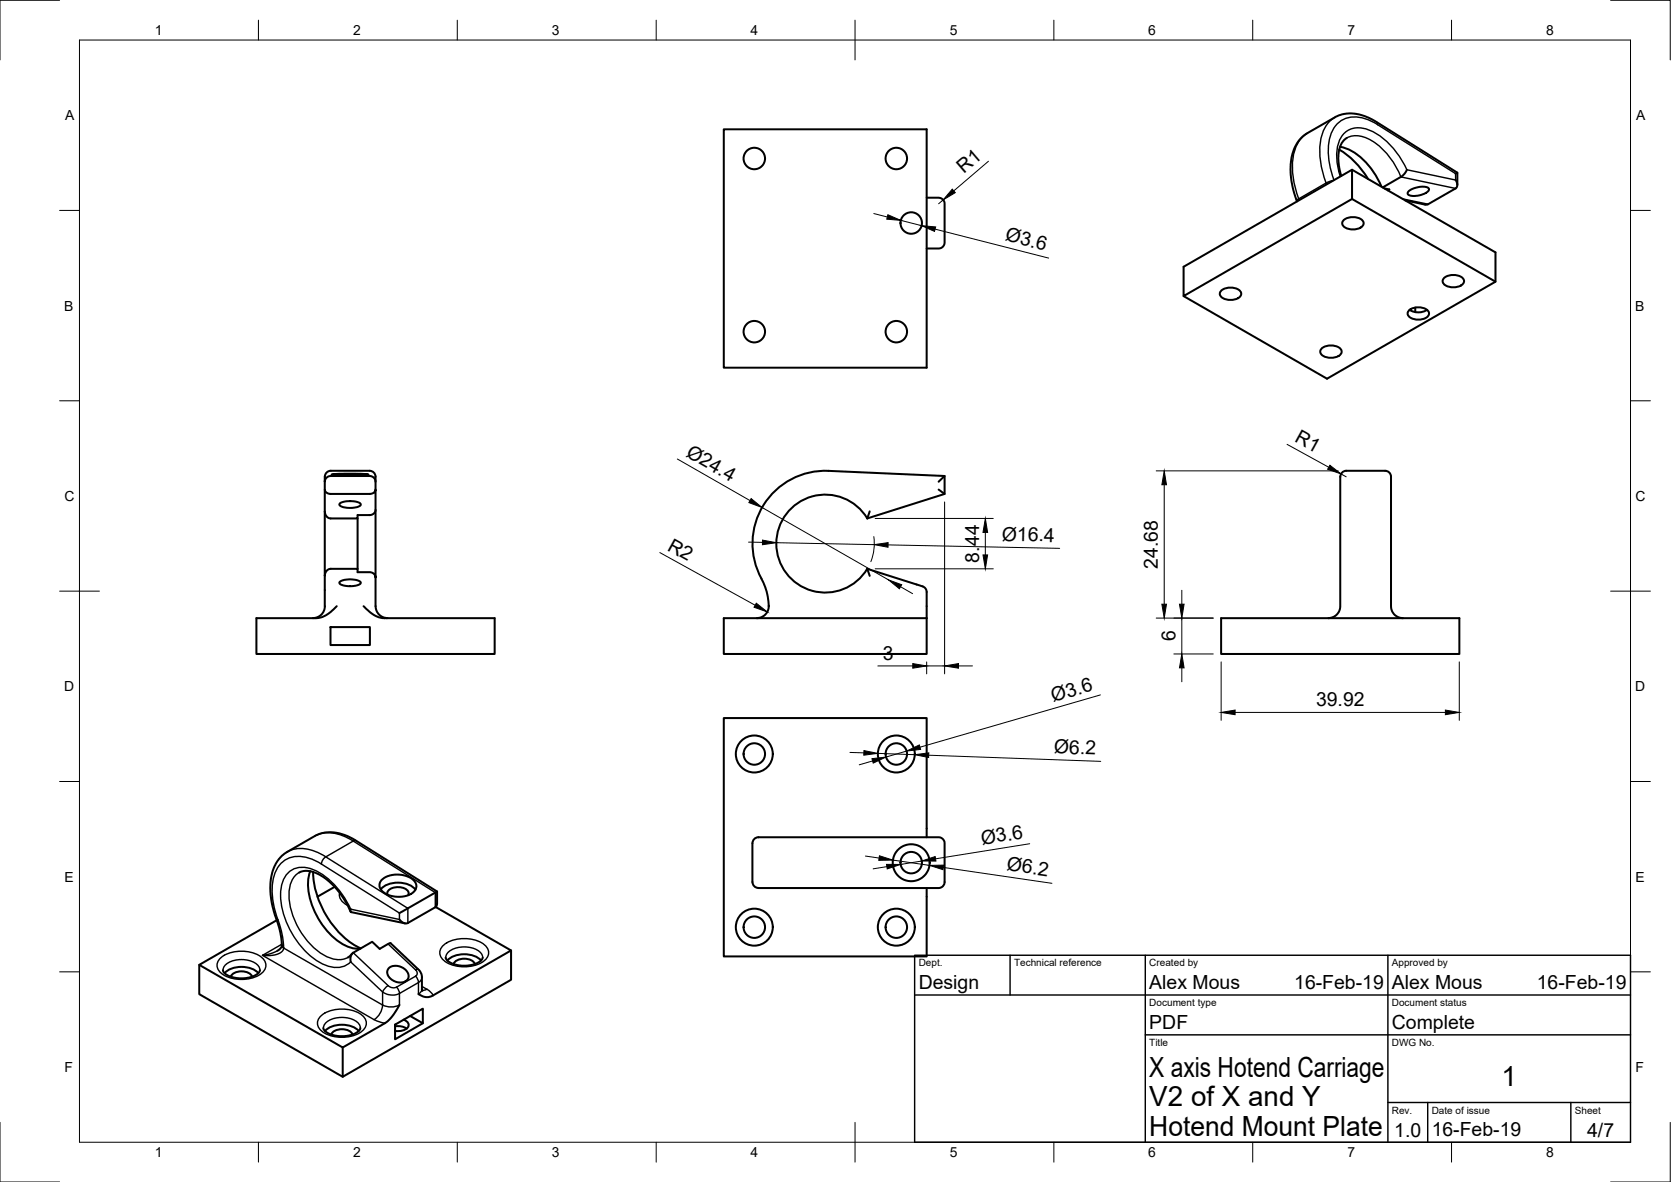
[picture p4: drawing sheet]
<svg xmlns="http://www.w3.org/2000/svg" width="420mm" height="297mm" viewBox="0 0 420 297" stroke-linecap="round" stroke-linejoin="round" font-family="sans-serif">
<!-- layer: Visible -->
<g fill="none" stroke="#000" stroke-width=".51">
<path d="M182 32.5h51v59.9h-51zM336.7 37.6a21.2 21.2 0 0 1 7.3 7.4M337 36.9a14.5 14.5 0 0 1 9.1 7.5l1.2 2.5M338.6 34.7l-1.2 1.2-.7 2.1-.2 2.5 .7 3.7M233 49.7h3a1.52 1.52 0 0 1 1.5 1.5v9.7a1.51 1.51 0 0 1-1.5 1.5h-3M337.8 55.3a3.7 3.7 0 0 1 5 .4 1.62 1.62 0 0 1-1.7 1.9l-1.2 .1a2.28 2.28 0 0 1-2.4-1.6zM340 50l-42.4 24.4v-7.4l42.4-24.3 36 20.7v7.4l-42.3 24.4-36.1-20.8M340 42.7v7.3l36 20.8M348.1 47.4l1.2 .2-.3 .2M353.7 42.7l-.5 .9-.7 .7-4.8 2.8M354.1 48.2a5.4 5.4 0 0 1 5-1l.2 .3a3.2 3.2 0 0 1-2.9 1.7 2.57 2.57 0 0 1-2.5-.5zM366 45.2a1.46 1.46 0 0 1 0 2.2l-7.1 4-5.5-1"/>
<path d="M366.4 43.4l-.4 .2M366.4 46.5v-3.1l-20.3-12.7a10.3 10.3 0 0 0-10.2-1.4l-7.2 4.2a10 10 0 0 0-4.2 9.2l.6 4.5 1 3.4M307.1 73.1a3.7 3.7 0 0 1 4.9 .3 1.62 1.62 0 0 1-1.7 1.9l-1.2 .1a2.28 2.28 0 0 1-2.4-1.6zM354.3 78a3.7 3.7 0 0 1 4.9 .4 1.62 1.62 0 0 1-1.7 1.9h-1.2a2.28 2.28 0 0 1-2.4-1.5zM354.5 77.9a4 4 0 0 0 4.3 0M355.9 77.3v1.1M363.1 69.9a3.7 3.7 0 0 1 4.9 .4 1.62 1.62 0 0 1-1.7 1.8l-1.2 .1a2.28 2.28 0 0 1-2.4-1.5zM332.3 87.6a3.7 3.7 0 0 1 5 .4 1.62 1.62 0 0 1-1.8 1.8l-1.1 .1a2.28 2.28 0 0 1-2.4-1.5zM83.4 119.2l3.1-.2 6.2 .2-3.4 .3zM237.5 119.6l-1.5 1.5M81.7 121.1v1.9a1.35 1.35 0 0 0 1.5 1.1h9.7a1.36 1.36 0 0 0 1.5-1.1v5.2l-.2 .6-.5 .5-.6 .1h-3.2v.9l-7.2-.1a1.72 1.72 0 0 1-1-1.7v-5.5M85.5 126.5a5.8 5.8 0 0 1 5.2 .1v.2a2.87 2.87 0 0 1-2.9 .8 2.6 2.6 0 0 1-2.5-.8z"/>
<path d="M89.9 130.3v12.6M94.4 121.1v-1.3a1.49 1.49 0 0 0-1.5-1.5h-9.7a1.53 1.53 0 0 0-1.5 1.5v1.3a1.47 1.47 0 0 1 1.5-1.5h9.7a1.48 1.48 0 0 1 1.5 1.5v1.9M94.4 128.1v17l-.2-.7-.7-.5-3.6-.1v-.9l-7.2 .2a1.72 1.72 0 0 0-1 1.6v-16.2M218.1 130.3a12.3 12.3 0 0 0-18.6-3.1 12.3 12.3 0 0 0 0 18.8 12.3 12.3 0 0 0 18.6-3.1M218.7 128.5l-.6 1.8 19.4-6.2v-4.5l-29.2-1.3a18.4 18.4 0 0 0-16.3 28.2 15.3 15.3 0 0 1 1.3 5.8M236 123l1.5 1.1M81.7 144.7v7.6M81.7 152.3a2.99 2.99 0 0 1-3 3M83.1 157.6h9.9v4.5h-9.9zM84.7 152.3l-.3 .3a7.2 7.2 0 0 1-4.9 2.7h-15v9h59.9v-9h-27.8a7.5 7.5 0 0 1-5.2-3M85.4 146.2a5.3 5.3 0 0 1 5.3 .2 1.53 1.53 0 0 1-1.8 .9 4.8 4.8 0 0 1-3.5-.7zM94.4 145.1v7.2"/>
<path d="M94.4 152.3a2.99 2.99 0 0 0 3 3M182 155.3h51v9h-51zM193.3 152.3a3 3 0 0 1-3 3M218.1 142.9l13.4 4.3a1.79 1.79 0 0 1 1.5 1.6v6.5M218.1 142.9l.6 1.8M307 155.3h59.9v9h-59.9zM334 155.3a3 3 0 0 0 3-3.1v-31.3a2.33 2.33 0 0 1 1-2.5l10.3-.1a1.71 1.71 0 0 1 1.5 2.2v31.7a2.99 2.99 0 0 0 2.9 3.1M75.2 219.3a5.9 5.9 0 0 1 6.1 1.1 20.4 20.4 0 0 1 6.8 8.7M78 218.9a14.2 14.2 0 0 0 1.9 11.7 15.2 15.2 0 0 0 8.9 7.7l1.8 .1M78.7 219.1a23.2 23.2 0 0 0 11.2 18.8l.8 .4M189.8 210.7l.9-.3h45.3a1.52 1.52 0 0 1 1.5 1.5v9.8a1.54 1.54 0 0 1-1.5 1.5h-44.3a2.27 2.27 0 0 1-2.4-1.1l-.1-10.2 .3-.9zM233 210.4v-29.9h-51v59.9h51v-17.2"/>
<path d="M69.6 231.3l-19.5 11.2 36.1 20.7 11.1-6.4 1.4-1.5 1.7-2.7M84.1 222.9l-4.3 2.4M88.2 228.5l-.1 .5 .2 .2 13.5 2.8M88.5 239.7l-1 .9M95.8 223.5a6.5 6.5 0 0 1 8.3-.3l.3 .4M95.9 221.2a6.3 6.3 0 0 1 8.4 .4 2.18 2.18 0 0 1-1.4 3.3 6.3 6.3 0 0 1-7.2-1.5l-.3-1.1zM97.4 224.8a1.66 1.66 0 0 1 1.7-1.8 3.2 3.2 0 0 1 3.6 1.2l-.1 .8M100.4 231.1a1.78 1.78 0 0 0 2.2 .9l7-4.2 .3-.7v-3.1l-20.3-12.7a10 10 0 0 0-10.5-1.2l-6.9 4a10.1 10.1 0 0 0-4.2 9.6l.4 3.5 1.8 6 .6 3a2.01 2.01 0 0 1-.3 2.1l-.8 .6M109.5 227.9l19 11-19.6 11.3a3.2 3.2 0 0 1-3.7-.4M109.9 224l-9.5 5.5M128.5 238.9v7.3l-42.3 24.4v-7.4M50.1 242.5v7.3l36.1 20.8"/>
<path d="M56 243.8l.5 .8 1 .6 1.2 .4 1.5 .3 1.5-.1 1.8-.4 1.2-.6 .7-1M56.5 244.6a6.5 6.5 0 0 1 8.5 0M58 245.4a3.3 3.3 0 0 1 4.5-.9l.7 .6 .2 .3M81.3 258.4l.3 .6 1 .7 1.1 .4 1.9 .3 1.5-.1 1.7-.4 1.3-.7 .5-.8M81.7 259.1a6.5 6.5 0 0 1 8.5 0M83.3 260a3.3 3.3 0 0 1 4.4-1l.8 .6 .1 .4M88.2 241.7l-.1-1.1 .6-1.1 4.9-2.8 1.9 1.7 2.7-1.4 7 6.6a2.77 2.77 0 0 1 .9 2l.1 3.4M97.7 243.3a3.2 3.2 0 0 1 5 2.2 2.58 2.58 0 0 1-4.1 .8 2.02 2.02 0 0 1-.9-3zM99.3 257.5l7-4v3.6l-7 4.1zM99.3 257.9h1.6l1.3 .6M101.5 256.2a1.28 1.28 0 0 1 1.3 1.2 1.28 1.28 0 0 1-1 1.4l-1.2 .3h-1.3M103.1 255.3l3.2 1.8"/>
<path d="M112.1 240.7l.4 .7 1 .7 2.7 .6 1.7-.1 1.6-.4 1.4-.8 .5-.7M112.5 241.4a6.5 6.5 0 0 1 8.5 0M114.1 242.3a3.3 3.3 0 0 1 4.4-1l.7 .6 .2 .4"/>
<circle cx="189.7" cy="39.8" r="2.7"/>
<circle cx="225.4" cy="39.8" r="2.7"/>
<circle cx="229.1" cy="56" r="2.7"/>
<circle cx="189.7" cy="83.4" r="2.7"/>
<circle cx="225.4" cy="83.4" r="2.7"/>
<circle cx="189.7" cy="189.5" r="4.6"/>
<circle cx="189.7" cy="189.5" r="2.7"/>
<circle cx="225.4" cy="189.5" r="4.6"/>
<circle cx="225.4" cy="189.5" r="2.7"/>
<circle cx="229.1" cy="216.8" r="4.7"/>
<circle cx="229.1" cy="216.8" r="2.7"/>
<circle cx="189.7" cy="233" r="4.6"/>
<circle cx="189.7" cy="233" r="2.7"/>
<circle cx="225.4" cy="233" r="4.6"/>
<circle cx="225.4" cy="233" r="2.7"/>
</g>
<!-- layer: Visible Narrow -->
<g fill="none" stroke="#000" stroke-width=".36">
<path d="M328.8 33.5a8.8 8.8 0 0 0-3.8 7.6 22.9 22.9 0 0 0 1.6 8.9M335.6 29.5a8.8 8.8 0 0 0-3.7 7.6 22.9 22.9 0 0 0 1.5 8.9M338.6 34.7a6.3 6.3 0 0 1 6.4 .7 18.9 18.9 0 0 1 7.2 9.1M346.1 30.7l.3 .6M346.4 31.3l19.6 12.3v1.6l-12.3-2.5M346.4 31.3a8.7 8.7 0 0 0-9.2-1 8.5 8.5 0 0 0-3.2 7.2l.3 3.7 1.1 4.1M326.5 50l-.4 .4M326.5 50l.2 .3M333.4 46l-6.9 4M333.4 46l.2 .3M335.2 45.4l-1.8 .6M352.2 44.5l13.8 2.9"/>
<path d="M352.7 50l6.4 1.3M353.7 42.7a19.2 19.2 0 0 0-9.6-10.1 5.3 5.3 0 0 0-7.7 3.9 14.6 14.6 0 0 0 .6 7.8M72.2 214.1a8.7 8.7 0 0 1 8.6 .6l1.1 .6-.6 .6-.5 1.2M75.2 219.3a6.3 6.3 0 0 0-2.5 6.2 19.2 19.2 0 0 0 9.2 14.8 5.9 5.9 0 0 0 5.6 .3M79.1 210.1a8.7 8.7 0 0 1 8.6 .6l1.1 .7M80.8 217.1l19.6 12.4v1.6l-12.2-2.6a18.9 18.9 0 0 0-10-10.2 5.3 5.3 0 0 0-7.4 4.2 19.3 19.3 0 0 0 4.7 15.1 13.8 13.8 0 0 0 8.8 5.5 4.9 4.9 0 0 0 3.9-1.4M80.8 217.1a8.7 8.7 0 0 0-9.2-.9 8.5 8.5 0 0 0-3.2 7.1l.3 3.8 1.2 4.1M88.8 211.4l-6.9 3.9 20.7 13v3.7M88.8 211.4l20.7 12.9v3.7M89.6 211.3l-.8 .1M69.5 231.1l.4 .1M69.7 238.9l-1.9 .8-1.8 .4a5.8 5.8 0 0 0 5.2-1.3l.1-.6 24.9 14.4"/>
<path d="M69.9 231.2a21.8 21.8 0 0 1 1.4 6.9M70.9 237.3l-4.9 2.8 28.1 16.2M70.9 237.6l.4 .6M70.9 237.6l.4 .5M71.3 238.1v.1M85.4 224.3a2.87 2.87 0 0 0 2 3.2M88.8 239.4l8.8 8.3a1.96 1.96 0 0 0 2.1 .4l4.8-2.8M97.6 237.2l6.9 6.5M111.7 237.4a9.1 9.1 0 0 1 10.1 0 2.56 2.56 0 0 1 1 2.5 2.56 2.56 0 0 1-1.7 2 9.3 9.3 0 0 1-9.4-.5 2.41 2.41 0 0 1 0-4zM55.7 240.6a9.1 9.1 0 0 1 10.1 0 2.56 2.56 0 0 1 1 2.5 2.56 2.56 0 0 1-1.7 2 9.3 9.3 0 0 1-9.4-.5 2.41 2.41 0 0 1 0-4zM56.1 243.8a3.1 3.1 0 0 1 2.8-2.5 6.3 6.3 0 0 1 6.1 1.5l.4 1M80.9 255.1a9.1 9.1 0 0 1 10.1 0 2.56 2.56 0 0 1 1.1 2.5 2.56 2.56 0 0 1-1.8 2 9.3 9.3 0 0 1-9.4-.5 2.41 2.41 0 0 1 0-4z"/>
<path d="M81.3 258.4a3.1 3.1 0 0 1 2.9-2.5 6.3 6.3 0 0 1 6 1.4l.4 1.1M88.2 241.7l8 7.6M96.2 252.6l-.5 1.8-.7 1-.9 .8 1.2 .6 1.5 .3M96.2 249.3a4.3 4.3 0 0 0 4.2 .4M96.2 249.3v3.3M97.6 247.7l-1 .9-.4 .7M99.7 248.1l.6 .9 .1 .7M100.4 249.7v2.8l-1.7 .5h-1.3l-1.2-.5M104.5 243.7a.98 .98 0 0 1 0 1.6M104.5 245.3l.6 .9 .1 .7M105.2 243.6l-.7 .1M105.2 246.9v2.9a1.49 1.49 0 0 0 .9-1.2"/>
<path d="M105.2 246.9l-4.8 2.8M106.1 245.6l-.2 .6-.7 .7M106.1 247.9l1.2 .7M107.3 248.6l1.1 .9 .5 .6M107.3 248.6l-1.2 .3M112.1 240.6a3.1 3.1 0 0 1 2.8-2.4 6.3 6.3 0 0 1 6.1 1.4l.4 1"/>
</g>
<!-- layer: Border -->
<g fill="none" stroke="#000" stroke-width=".25">
<path d="M15 .1h-15v15M20 10.1h390v276.9h-390zM65 5.1v5M115 5.1v5M165 5.1v5M215 5.1v10M265 5.1v5M315 5.1v5M365 5.1v5M405 .1h15v15M15 52.9h5M410 52.9h5"/>
<path d="M15 100.7h5M410 100.7h5M15 148.6h10M405 148.6h10M15 196.4h5M410 196.4h5M15 244.2h5M410 244.2h5M0 282.1v14.9h15M65 287v5M115 287v5M165 287v5"/>
<path d="M215 282.1v9.9M265 287v5M315 287v5M365 287v5M420 282.1v14.9h-15"/>
</g>
<!-- layer: TitleBlock -->
<path d="M230 240.1h180v46.9h-180zM230 250h180M254 240.1v9.9M288 240.1v46.9M349 240.1v46.9M288 260.1h122M349 277.1h61M359 277.1v9.9M395 277.1v9.9" fill="none" stroke="#000" stroke-width=".36"/>
<!-- layer: Dimensions -->
<g fill="none" stroke="#000" stroke-width=".25">
<path d="M219.7 53.7l3.4 .8M226.5 55.4l5.2 1.3M235.1 57.6l28.6 7.3M237.2 50.2l-1.2 1M248.5 40.5l-8.7 7.5M170.3 115.3l18.3 10.5M290.7 118.3h45.8M323.6 111.7l10.5 5.7M337.2 119.1l1.3 .7M165.9 138.9l24 13.2M188.2 136.2l3.5 .1M191.6 127.5l31.8 18.2"/>
<path d="M195.2 136.4l24.6 .5M219.7 134.9a12.3 12.3 0 0 1-.7 6.2M220 130.3h29.7M223.3 136.9l43.1 .9M237.5 126.1v43.2M247.8 133.8v5.7M292.7 121.8v30M220 142.9h29.7M226.4 147.5l3.1 1.7M290.7 155.3h14.4M297.2 148.3v3.5M297.2 155.3v9"/>
<path d="M220.7 167.4h8.8M233 166.3v3M233 167.4h4.5M241 167.4h3.5M276.7 174.6l-45.4 13.2M295.1 164.3h10M297.2 167.8v3.5M307 166.3v14.7M310.6 179h52.8M366.9 166.3v14.7M213.7 189.1l3.5 .1M219.4 191.2l-3.4 1"/>
<path d="M220.7 189.3l9.3 .4M227.9 188.8l-5.1 1.5M233.5 189.8l43.3 1.5M217.6 215.1l3.4 .5M223 217.8l-3.5 .5M224.5 216.1l9.2 1.4M231.8 216.4l-5.4 .8M237.2 218l27.3 4M258.9 212l-23.7 3.8"/>
</g>
<g fill="#000" stroke="#000" stroke-width=".25">
<path d="M223.2 54l3.3 1.4-3.5-.3zM231.7 56.7l3.6 .3-.3 1.2zM239.4 47.5l.8 .9-3 1.8zM334.4 116.9l2.8 2.2-3.4-1.2zM188.9 125.3l2.7 2.2-3.3-1.2zM191.7 135.7l3.5 .7-3.5 .5zM219.8 136.9l3.5-.5v1.1zM247.8 130.3l.5 3.5h-1.1zM247.2 139.5h1.1l-.5 3.4zM292.7 118.3l.6 3.5h-1.2zM190.2 151.6l2.7 2.2-3.3-1.2zM223.4 145.7l3.3 1.2-.6 1.1z"/>
<path d="M292.1 151.8h1.2l-.6 3.5zM296.6 151.8h1.1l-.5 3.5zM229.5 166.8l3.5 .6-3.5 .5zM237.5 167.4l3.5-.6v1.1zM297.2 164.3l.5 3.5h-1.1zM307 179l3.6-.6v1.2zM363.4 178.4l3.5 .6-3.5 .6zM217.2 188.6l3.5 .7-3.5 .5zM219.2 190.7l3.6-.4-3.2 1.5zM227.9 188.8l3.3-1.6 .3 1.1zM230 189.7l3.5-.5v1.2zM221.1 215.1l3.4 1-3.5 .1z"/>
<path d="M222.9 217.2h3.5l-3.3 1.2zM231.8 216.4l3.3-1.1 .2 1.1zM233.7 217.5l3.6-.1-.2 1.2z"/>
</g>
<g font-size="7">
<text x="289" y="270.6">X axis Hotend Carriage</text>
<text x="377.5" y="273">1</text>
<text x="289" y="278.1">V2 of X and Y</text>
<text x="289" y="285.5">Hotend Mount Plate</text>
</g>
<g font-size="4.9">
<text x="242.4" y="43.8" transform="rotate(-41 242.4 43.8)">R1</text>
<text x="252.6" y="60.4" transform="rotate(14 252.6 60.4)">Ø3.6</text>
<text x="325.3" y="110.9" transform="rotate(29 325.3 110.9)">R1</text>
<text x="172.3" y="114.6" transform="rotate(30 172.3 114.6)">Ø24.4</text>
<text x="251.9" y="135.9" transform="rotate(1 251.9 135.9)">Ø16.4</text>
<text x="167.6" y="138.1" transform="rotate(29 167.6 138.1)">R2</text>
<text x="246.2" y="141.4" transform="rotate(-90 246.2 141.4)">8.44</text>
<text x="291.2" y="142.9" transform="rotate(-90 291.2 142.9)">24.68</text>
<text x="295.6" y="161.2" transform="rotate(-90 295.6 161.2)">6</text>
<text x="222" y="165.8">3</text>
<text x="264.8" y="176.3" transform="rotate(-16 264.8 176.3)">Ø3.6</text>
<text x="330.9" y="177.5">39.92</text>
<text x="265" y="189.3" transform="rotate(2 265 189.3)">Ø6.2</text>
<text x="246.9" y="212.3" transform="rotate(-9 246.9 212.3)">Ø3.6</text>
<text x="253" y="218.6" transform="rotate(8 253 218.6)">Ø6.2</text>
<text x="231" y="248.5">Design</text>
<text x="289" y="248.5">Alex Mous</text>
<text x="325.4" y="248.5">16-Feb-19</text>
<text x="350" y="248.5">Alex Mous</text>
<text x="386.4" y="248.5">16-Feb-19</text>
<text x="289" y="258.6">PDF</text>
<text x="350" y="258.6">Complete</text>
<text x="350.6" y="285.7">1.0</text>
<text x="360" y="285.5">16-Feb-19</text>
<text x="399.1" y="285.7">4/7</text>
</g>
<g font-size="3.5">
<text x="39" y="8.8">1</text>
<text x="88.8" y="8.8">2</text>
<text x="138.8" y="8.8">3</text>
<text x="188.7" y="8.8">4</text>
<text x="238.8" y="8.8">5</text>
<text x="288.7" y="8.8">6</text>
<text x="338.8" y="8.8">7</text>
<text x="388.8" y="8.8">8</text>
<text x="16.4" y="30.2">A</text>
<text x="411.4" y="30.2">A</text>
<text x="16.2" y="78">B</text>
<text x="411.2" y="78">B</text>
<text x="16.2" y="125.9">C</text>
<text x="411.2" y="125.9">C</text>
<text x="16.2" y="173.7">D</text>
<text x="411.2" y="173.7">D</text>
<text x="16.2" y="221.6">E</text>
<text x="411.2" y="221.6">E</text>
<text x="16.2" y="269.4">F</text>
<text x="411.2" y="269.4">F</text>
<text x="39" y="290.8">1</text>
<text x="88.8" y="290.8">2</text>
<text x="138.8" y="290.8">3</text>
<text x="188.7" y="290.8">4</text>
<text x="238.8" y="290.8">5</text>
<text x="288.7" y="290.8">6</text>
<text x="338.8" y="290.8">7</text>
<text x="388.8" y="290.8">8</text>
</g>
<g font-size="2.5">
<text x="231" y="242.9">Dept.</text>
<text x="255" y="242.9">Technical reference</text>
<text x="289" y="242.9">Created by</text>
<text x="350" y="242.9">Approved by</text>
<text x="289" y="252.8">Document type</text>
<text x="350" y="252.8">Document status</text>
<text x="289" y="262.9">Title</text>
<text x="350" y="262.9">DWG No.</text>
<text x="350" y="279.9">Rev.</text>
<text x="360" y="279.9">Date of issue</text>
<text x="396" y="279.9">Sheet</text>
</g>
</svg>
